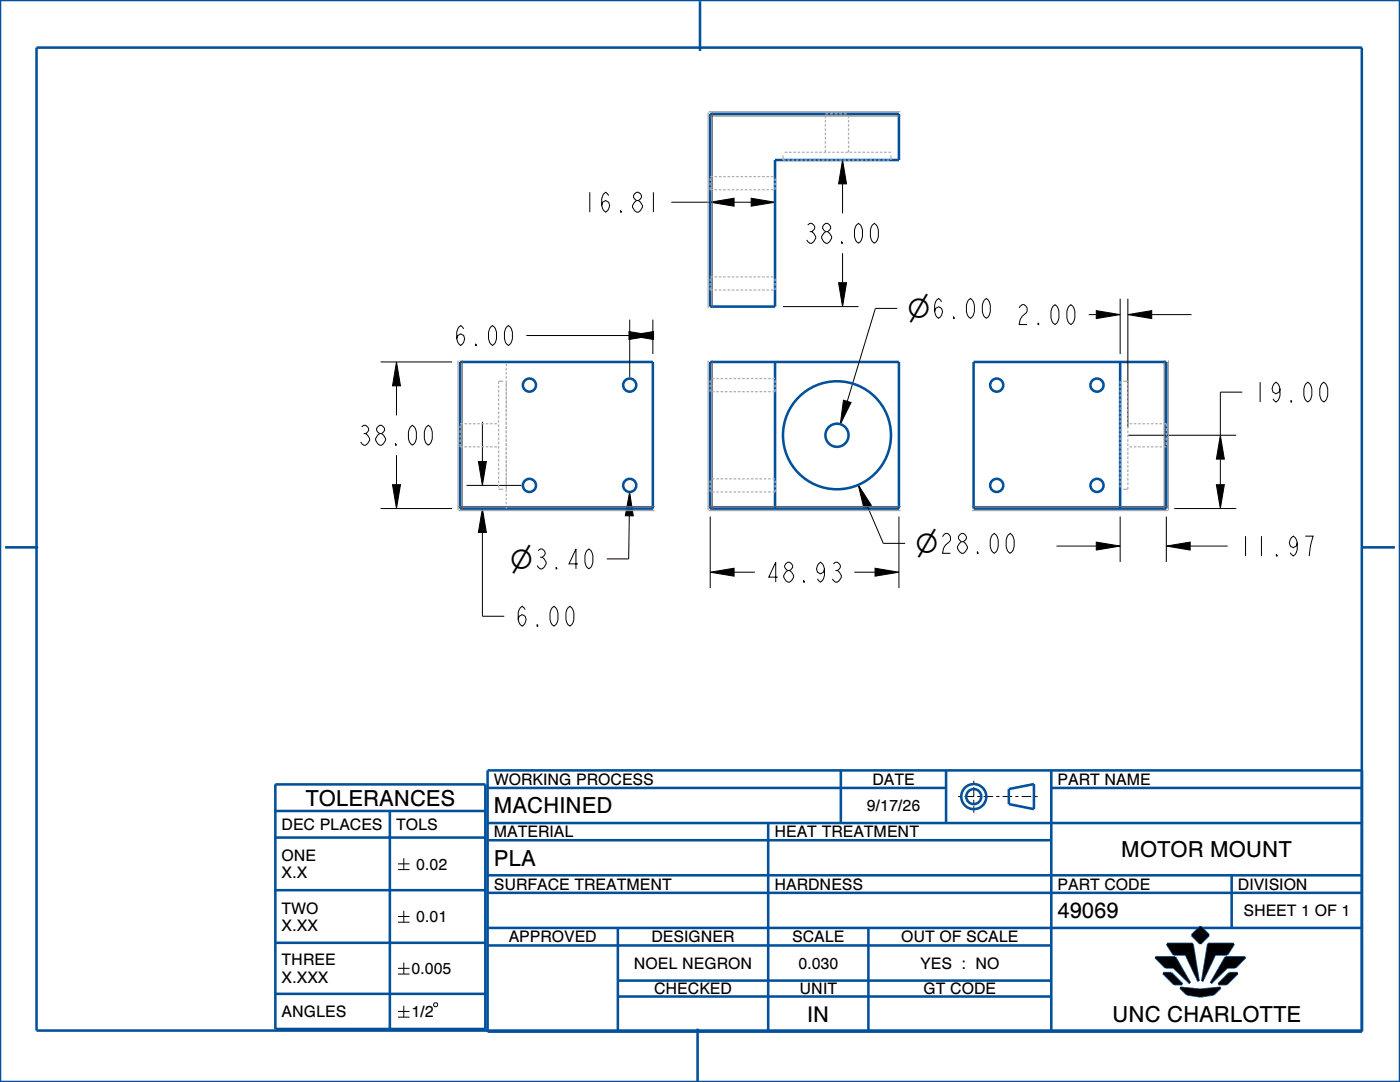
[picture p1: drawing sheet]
<svg xmlns="http://www.w3.org/2000/svg" width="279mm" height="216mm" viewBox="0 0 279 216" stroke-linecap="round" stroke-linejoin="round" font-family="sans-serif">
<g fill="#000">
<path d="M168.2 31.9l.7 4.8h-1.5zM141.7 40.4l4.8-.8v1.5zM149.9 39.6l4.8 .8-4.8 .7zM79.1 72.2l.8 4.8h-1.6zM125.7 67l4.7-.8v1.5zM125.5 66.2l4.8 .8-4.8 .7zM167.4 56.4h1.5l-.7 4.8zM218.8 62l4.7 .8-4.7 .8zM225.1 62.8l4.8-.8v1.6zM95.5 92.1h1.6l-.8 4.8zM125.7 98.2l.7 4.7h-1.6zM168.3 79.9l1.5 .4-2.1 4.3z"/>
<path d="M171.3 96.8l2.6 4-1.5 .6zM243.5 86.9l.8 4.7h-1.5zM78.3 96.7h1.6l-.8 4.8zM96.3 101.5l.8 4.7h-1.6zM141.7 114.2l4.8-.8v1.6zM174.6 113.4l4.8 .8-4.8 .8zM218.8 108.2l4.7 .8-4.7 .8zM232.8 109l4.7-.8v1.6zM242.8 96.7h1.5l-.8 4.8zM230.6 191h3.9l3 5.2-3.3-3.2h-1.6zM232.9 188.3h5.1l1.2 7.5-2.5-5.4h-2.5zM232.1 194.2h1.7l2.1 2.2h-1.6z"/>
<path d="M235.6 197.1l4 .4 4-.4-1.4 1.3-2.6 .4-2.7-.4zM237.9 186.6l1.7-1.7 1.6 1.7-1.6 1.7zM243.2 196.4l2.2-2.2h1.6l-2.2 2.2zM241.1 188.3h5.1l-1.3 2.1h-2.4l-2.6 5.4zM244.6 191h3.9l-2 2h-1.6l-3.2 3.2z"/>
</g>
<g fill="none" stroke="#000" stroke-width=".2">
<path d="M149.9 39.6l4.8 .8-4.8 .7zM168.2 31.9l.7 4.8h-1.5zM168.2 36.7v5.9M134 40.4h7.7M141.7 40.4l4.8-.8v1.5zM146.5 40.4h3.4M167.4 56.4h1.5l-.7 4.8zM168.2 50.5v5.9M223.5 59.6v11M225.1 59.6v25.7M76 72.2h14.2M79.1 72.2l.8 4.8h-1.6z"/>
<path d="M79.1 77v5.9M105 67h20.5M125.5 66.2l4.8 .8-4.8 .7zM125.7 67l4.7-.8v1.5zM125.7 63.8v11.5M130.3 63.8v6.8M156.3 61.2h15M168.3 79.9l1.5 .4-2.1 4.3zM179.1 61.5h-4.4l-5.6 18.6M217.3 62.8h1.5M218.8 62l4.7 .8-4.7 .8zM225.1 62.8l4.8-.8v1.6z"/>
<path d="M229.9 62.8h7.9M247.9 78.2h-4.4v8.7M78.3 96.7h1.6l-.8 4.8zM79.1 90.8v5.9M93.1 96.9h11M95.5 92.1h1.6l-.8 4.8zM96.3 84.2v7.9M125.7 98.2l.7 4.7h-1.6zM171.3 96.8l2.6 4-1.5 .6zM225.1 86.9h21.6M242.8 96.7h1.5l-.8 4.8zM243.5 86.9l.8 4.7h-1.5z"/>
<path d="M243.5 91.6v5.1M76 101.5h14.2M96.3 101.5l.8 4.7h-1.6zM96.3 106.2v16.8h4.3M125.6 102.9l-.1 8.6h-4.4M141.7 114.2l4.8-.8v1.6zM141.7 103.1v14.3M146.5 114.2h4.1M170.5 114.2h4.1M173.2 101.1l3.1 7.3h4.3M174.6 113.4l4.8 .8-4.8 .8zM179.4 103.1v14.3"/>
<path d="M210.8 109h8M218.8 108.2l4.7 .8-4.7 .8zM223.5 103.1v9M232.8 109l4.7-.8v1.6zM232.8 103.1v9M234.4 101.5h12.3M237.5 109h7.5M79.4 172.4h2.3M79.4 173.5h2.3M80.6 171.2v2.3M79.4 182.9h2.3M79.4 184h2.3"/>
<path d="M79.4 193.2h2.3M79.4 194.4h2.3M80.6 181.7v2.3M80.6 192.1v2.3M230.6 191h3.9l3 5.2-3.3-3.2h-1.6zM232.1 194.2h1.7l2.1 2.2h-1.6zM232.9 188.3h5.1l1.2 7.5-2.5-5.4h-2.5zM235.6 197.1l4 .4 4-.4-1.4 1.3-2.6 .4-2.7-.4zM237.9 186.6l1.7-1.7 1.6 1.7-1.6 1.7zM241.1 188.3h5.1l-1.3 2.1h-2.4l-2.6 5.4zM243.2 196.4l2.2-2.2h1.6l-2.2 2.2zM244.6 191h3.9l-2 2h-1.6l-3.2 3.2z"/>
<path d="M79.4 201.8h2.3M79.4 203h2.3M80.6 200.7v2.3M86.7 200.1h.4l.2 .2v.4l-.2 .2h-.4l-.1-.2v-.4z"/>
</g>
<g fill="none" stroke="#00509b" stroke-width=".51">
<path d="M0 0h279.4v215.9h-279.4zM7.3 9.5h264.5v196.1h-264.5zM139.7 .3v9.9M141.7 22.7h37.7v9.2h-24.7v29.3h-13zM91.8 72.2h38.5v29.3h-38.5zM141.7 72.2h37.7v29.3h-37.7zM154.7 72.2v29.3M194.3 72.2h38.5v29.3h-38.5zM223.5 72.2v29.3M1 109.2h6.6M271.8 109.2h6.6M54.9 156.5h42v48.8h-42z"/>
<path d="M97.3 153.7h174.5v52.2h-174.5zM97.3 157.2h91.5M167.8 153.7v10.5M188.8 153.7v10.5M201.3 157.5l5-1v5l-5-1zM209.8 157.2h62M209.8 153.7v52.2M54.9 161.8h42M54.9 167.1h42M54.9 177.6h42M77.8 161.8v43.5M97.3 164.2h174.5"/>
<path d="M97.3 167.7h112.5M97.3 174.7h174.5M97.3 178.2h174.5M153.3 164.2v41.7M245.8 174.7v10.5M54.9 188.1h42M54.9 198.3h42M97.3 185.2h174.5M97.3 188.7h112.5M123.3 195.7h86.5M123.3 198.8h86.5M123.3 185.2v20.7"/>
<path d="M173.3 185.2v20.7M230.6 191h3.9l3 5.2-3.3-3.2h-1.6zM232.1 194.2h1.7l2.1 2.2h-1.6zM232.9 188.3h5.1l1.2 7.5-2.5-5.4h-2.5zM235.6 197.1l4 .4 4-.4-1.4 1.3-2.6 .4-2.7-.4zM237.9 186.6l1.7-1.7 1.6 1.7-1.6 1.7zM241.1 188.3h5.1l-1.3 2.1h-2.4l-2.6 5.4zM243.2 196.4l2.2-2.2h1.6l-2.2 2.2zM244.6 191h3.9l-2 2h-1.6l-3.2 3.2zM139.2 205.3v10.6"/>
<circle cx="105.7" cy="76.8" r="1.31"/>
<circle cx="125.7" cy="76.8" r="1.31"/>
<circle cx="198.9" cy="76.8" r="1.31"/>
<circle cx="218.9" cy="76.8" r="1.31"/>
<circle cx="105.7" cy="96.9" r="1.31"/>
<circle cx="125.7" cy="96.9" r="1.31"/>
<circle cx="167" cy="86.9" r="10.8"/>
<circle cx="167" cy="86.9" r="2.31"/>
<circle cx="198.9" cy="96.9" r="1.31"/>
<circle cx="218.9" cy="96.9" r="1.31"/>
<circle cx="194.3" cy="159" r="2.5"/>
<circle cx="194.3" cy="159" r="1.5"/>
</g>
<path d="M191.2 158.9h16.2M194.3 155.8v6.4" fill="none" stroke="#000" stroke-width=".2" stroke-dasharray=".6 .6 1.9 .6" stroke-linecap="butt"/>
<g fill="none" stroke="#afafb4" stroke-width=".25">
<path d="M141.7 35.2h.1M141.7 35.6v.5M141.7 36.5v.5M141.7 37.3v.6h.6M141.7 35.2h.6M142.6 37.9h.5M142.6 35.2h.5M143.5 37.9h.5M143.5 35.2h.5M144.3 37.9h.5M144.3 35.2h.5M145.2 37.9h.5"/>
<path d="M145.2 35.2h.5M146.1 37.9h.5M146.1 35.2h.5M146.9 37.9h.5M146.9 35.2h.5M147.8 37.9h.5M147.8 35.2h.5M148.6 37.9h.6M148.6 35.2h.6M149.5 37.9h.5M149.5 35.2h.5M150.4 37.9h.5"/>
<path d="M150.4 35.2h.5M151.2 37.9h.5M151.2 35.2h.5M152.1 37.9h.5M152.1 35.2h.5M153 37.9h.5M153 35.2h.5M153.8 37.9h.5M153.8 35.2h.5M154.7 37.9h.1M154.7 35.2h.1M154.7 35.6v.5"/>
<path d="M154.7 36.5v.5M154.7 37.3v.6M156.3 31v.9h.5M156.6 30.4h.5M157.1 31.9h.5M157.5 30.4h.5M158 31.9h.5M158.3 30.4h.5M158.8 31.9h.6M159.2 30.4h.5M159.7 31.9h.5M160.1 30.4h.5"/>
<path d="M160.6 31.9h.5M160.9 30.4h.5M161.4 31.9h.6M161.8 30.4h.5M162.3 31.9h.5M162.6 30.4h.6M163.2 31.9h.5M163.5 30.4h.5M164 31.9h.5M164.4 30.4h.5M164.7 23.1v.5M164.7 23.9v.5"/>
<path d="M164.7 24.8v.5M164.7 25.6v.5M164.7 26.5v.5M164.7 27.3v.5M164.7 28.2v.5M164.7 29v.5M164.7 29.9v.5M164.7 22.7h.6M164.9 31.9h.5M165.2 30.4h.5M165.7 22.7h.5M165.7 31.9h.6"/>
<path d="M166.1 30.4h.5M166.6 22.7h.5M166.6 31.9h.5M167 30.4h.5M167.5 31.9h.5M167.5 22.7h.6M167.8 30.4h.5M168.3 31.9h.5M168.4 22.7h.6M168.7 30.4h.5M169.2 31.9h.5M169.3 23.1v.5"/>
<path d="M169.3 23.9v.5M169.3 24.8v.5M169.3 25.6v.5M169.3 26.5v.5M169.3 27.3v.5M169.3 28.2v.5M169.3 29v.5M169.3 29.9v.5M169.5 30.4h.6M170.1 31.9h.5M170.4 30.4h.5M170.9 31.9h.5"/>
<path d="M171.3 30.4h.5M171.8 31.9h.5M172.1 30.4h.5M172.6 31.9h.6M173 30.4h.5M173.5 31.9h.5M173.8 30.4h.6M174.4 31.9h.5M174.7 30.4h.5M175.2 31.9h.5M175.6 30.4h.5M176.1 31.9h.5"/>
<path d="M176.4 30.4h.6M177 31.9h.5M177.3 30.4h.5M177.8 31v.9M141.7 55.6v.5M141.7 56.5v.5M141.7 57.3v.6h.6M141.7 55.3h.6M142.6 57.9h.5M142.6 55.3h.5M143.5 57.9h.5M143.5 55.3h.5"/>
<path d="M144.3 57.9h.5M144.3 55.3h.5M145.2 57.9h.5M145.2 55.3h.5M146.1 57.9h.5M146.1 55.3h.5M146.9 57.9h.5M146.9 55.3h.5M147.8 57.9h.5M147.8 55.3h.5M148.6 57.9h.6M148.6 55.3h.6"/>
<path d="M149.5 57.9h.5M149.5 55.3h.5M150.4 57.9h.5M150.4 55.3h.5M151.2 57.9h.5M151.2 55.3h.5M152.1 57.9h.5M152.1 55.3h.5M153 57.9h.5M153 55.3h.5M153.8 57.9h.5M153.8 55.3h.5"/>
<path d="M154.7 57.9h.1M154.7 55.3h.1M154.7 55.6v.5M154.7 56.5v.5M154.7 57.3v.6M99.5 76.9v.6M99.5 77.8v.5M99.5 78.7v.5M99.5 79.5v.5M100.4 76.1h-.9v.5M101 72.2h.1M101 72.6v.5"/>
<path d="M101 73.4v.5M101 74.2v.5M101 75.1v.5M101 75.9v2.2M101 78.1v.8M101 79v.7M101 79.9v.7M141.7 75.9v.5M141.7 76.8v.5M141.7 77.6v.6M141.7 78.2h.1M141.7 75.5h.1"/>
<path d="M142.1 78.2h.5M142.1 75.5h.5M142.9 78.2h.6M142.9 75.5h.6M143.8 78.2h.5M143.8 75.5h.5M144.7 78.2h.5M144.7 75.5h.5M145.5 78.2h.6M145.5 75.5h.6M146.4 78.2h.5M146.4 75.5h.5"/>
<path d="M147.3 78.2h.5M147.3 75.5h.5M148.1 78.2h.5M148.1 75.5h.5M149 78.2h.5M149 75.5h.5M149.8 78.2h.6M149.8 75.5h.6M150.7 78.2h.5M150.7 75.5h.5M151.6 78.2h.5M151.6 75.5h.5"/>
<path d="M152.4 78.2h.6M152.4 75.5h.6M153.3 78.2h.5M153.3 75.5h.5M154.2 75.5h.5M154.7 75.9v.5M154.7 76.8v.5M154.7 77.6v.6h-.5M223.5 76.1v.5M223.5 76.9v.6M223.5 77.8v.5M223.5 78.7v.5"/>
<path d="M223.5 79.5v.5M224.2 76.1h.9M225.1 76.4v.5M225.1 77.3v.5M225.1 78.1v.6M225.1 79v.5M225.1 79.9v.5M91.8 88.6v.6h.5M91.8 84.5h.5M91.8 84.9v.6M91.8 85.8v.6M91.8 86.8v.5"/>
<path d="M91.8 87.7v.5M92.7 89.2h.5M92.7 84.5h.5M93.5 89.2h.5M93.5 84.5h.5M94.4 89.2h.5M94.4 84.5h.5M95.2 89.2h.6M95.2 84.5h.6M96.1 89.2h.5M96.1 84.5h.5M96.9 89.2h.6"/>
<path d="M96.9 84.5h.6M97.8 89.2h.5M97.8 84.5h.5M98.6 89.2h.6M98.6 84.5h.6M99.5 89.2h.1M99.5 84.5h.1M99.5 97.6h.9M99.5 80.4v.5M99.5 81.2v.6M99.5 82.1v.5M99.5 83v.5"/>
<path d="M99.5 83.8v.6M99.5 84.7v.5M99.5 85.6v.5M99.5 86.4v.5M99.5 87.3v.5M99.5 88.1v.6M99.5 89v.5M99.5 89.9v.5M99.5 90.7v.5M99.5 91.6v.5M99.5 92.5v.5M99.5 93.3v.5"/>
<path d="M99.5 94.2v.5M99.5 95v.6M99.5 95.9v.5M99.5 96.8v.5M101 80.7v.7M101 81.6v.7M101 82.5v.6M101 83.3v.6M101 84.2v.6M101 85v.6M101 85.9v.5M101 86.8v.5"/>
<path d="M101 87.6v.5M101 88.4v.6M101 89.3v.6M101 90.1v.6M101 90.9v.7M101 91.8v.7M101 92.6v.7M101 93.5v.7M101 94.3v.7M101 95.1v.8M101 96v2.1M101 98.5v.5"/>
<path d="M101 99.3v.5M141.7 95.9v.5M141.7 96.8v.5M141.7 97.6v.6M141.7 98.2h.1M141.7 95.5h.1M142.1 98.2h.5M142.1 95.5h.5M142.9 98.2h.6M142.9 95.5h.6M143.8 98.2h.5M143.8 95.5h.5"/>
<path d="M144.7 98.2h.5M144.7 95.5h.5M145.5 98.2h.6M145.5 95.5h.6M146.4 98.2h.5M146.4 95.5h.5M147.3 98.2h.5M147.3 95.5h.5M148.1 98.2h.5M148.1 95.5h.5M149 98.2h.5M149 95.5h.5"/>
<path d="M149.8 98.2h.6M149.8 95.5h.6M150.7 98.2h.5M150.7 95.5h.5M151.6 98.2h.5M151.6 95.5h.5M152.4 98.2h.6M152.4 95.5h.6M153.3 98.2h.5M153.3 95.5h.5M154.2 95.5h.5M154.7 97.6v.6h-.5"/>
<path d="M154.7 95.9v.5M154.7 96.8v.5M223.5 80.4v.5M223.5 81.2v.6M223.5 82.1v.5M223.5 83v.5M223.5 83.8v.6M223.5 84.7v.5M223.5 85.6v.5M223.5 86.4v.5M223.5 87.3v.5M223.5 88.1v.6"/>
<path d="M223.5 89v.5M223.5 89.9v.5M223.5 90.7v.5M223.5 91.6v.5M223.5 92.5v.5M223.5 93.3v.5M223.5 94.2v.5M223.5 95v.6M223.5 95.9v.5M223.5 96.8v.5M225.1 97.1v.5h-.9M225.1 80.7v.5"/>
<path d="M225.1 81.6v.5M225.1 82.5v.5M225.1 83.3v.5M225.1 84.2v.5M225.1 85v.6M225.1 85.9v.5M225.1 86.8v.5M225.1 87.6v.5M225.1 88.5v.5M225.1 89.4v.5M225.1 90.2v.5M225.1 91.1v.5"/>
<path d="M225.1 91.9v.6M225.1 92.8v.5M225.1 93.7v.5M225.1 94.5v.5M225.1 95.4v.5M225.1 96.2v.6M225.4 89.2h.5M225.4 84.5h.5M226.3 89.2h.5M226.3 84.5h.5M227.1 89.2h.5M227.1 84.5h.5"/>
<path d="M228 89.2h.5M228 84.5h.5M228.8 89.2h.6M228.8 84.5h.6M229.7 89.2h.5M229.7 84.5h.5M230.5 89.2h.6M230.5 84.5h.6M231.4 89.2h.5M231.4 84.5h.5M232.3 89.2h.5M232.3 84.5h.5v.6"/>
<path d="M232.8 85.5v.5M232.8 86.4v.5M232.8 87.3v.6M232.8 88.2v.6M101 100.1v.5M101 101v.5"/>
</g>
<path d="M141.3 22.4v39.1M141.4 22.3h38.3M91.4 71.9v29.9M141.3 71.9v29.9M233.2 71.9v29.9M91.5 101.9h39.1M141.4 101.9h38.3M194 101.9h39.1" fill="none" stroke="#9196a0" stroke-width=".2"/>
<path d="M141.4 23.1h38.3M142.2 22.4v39.1M92.2 71.9v29.9M142.2 71.9v29.9M232.3 71.9v29.9M91.5 101.1h39.1M141.4 101.1h38.3M194 101.1h39.1" fill="none" stroke="#785055" stroke-width=".2"/>
<g font-size="5.5">
<text x="181" y="63.5">⌀6.00</text>
<text x="181" y="63.5">⌀</text>
<text x="101.7" y="113.5">⌀3.40</text>
<text x="101.7" y="113.5">⌀</text>
<text x="182.6" y="110.4">⌀28.00</text>
<text x="182.6" y="110.4">⌀</text>
</g>
<g font-size="5.2">
<text x="116.1" y="42.3">16.81</text>
<text x="160.2" y="48.5">38.00</text>
<text x="202.6" y="64.8">2.00</text>
<text x="90.4" y="68.9">6.00</text>
<text x="249.9" y="80.2">19.00</text>
<text x="71.2" y="88.8">38.00</text>
<text x="247" y="110.9">11.97</text>
<text x="152.6" y="116.2">48.93</text>
<text x="102.6" y="124.9">6.00</text>
</g>
<g font-size="4.4">
<text x="60.9" y="160.8">TOLERANCES</text>
<text x="98.6" y="162.3">MACHINED</text>
<text x="98.6" y="172.7">PLA</text>
<text x="223.8" y="171">MOTOR MOUNT</text>
<text x="211.1" y="183.2">49069</text>
<text x="221.9" y="203.9">UNC CHARLOTTE</text>
</g>
<text font-size="4.3" x="161.1" y="203.9">IN</text>
<g font-size="3.2">
<text x="98.6" y="156.6">WORKING PROCESS</text>
<text x="173" y="161.9">9/17/26</text>
<text x="174.1" y="156.6">DATE</text>
<text x="211.1" y="156.6">PART NAME</text>
<text x="56.2" y="165.6">DEC PLACES</text>
<text x="79.1" y="165.6">TOLS</text>
<text x="98.6" y="167.1">MATERIAL</text>
<text x="154.6" y="167.1">HEAT TREATMENT</text>
<text x="56.2" y="171.8">ONE</text>
<text x="83" y="173.5">0.02</text>
<text x="56.2" y="175.2">X.X</text>
<text x="98.6" y="177.5">SURFACE TREATMENT</text>
<text x="154.6" y="177.5">HARDNESS</text>
<text x="211.1" y="177.5">PART CODE</text>
<text x="247.1" y="177.5">DIVISION</text>
<text x="56.2" y="182.3">TWO</text>
<text x="56.2" y="185.7">X.XX</text>
<text x="83" y="184">0.01</text>
<text x="248.2" y="182.8">SHEET 1 OF 1</text>
<text x="101.5" y="188">APPROVED</text>
<text x="130" y="188">DESIGNER</text>
<text x="158.1" y="188">SCALE</text>
<text x="179.9" y="188">OUT OF SCALE</text>
<text x="56.2" y="192.6">THREE</text>
<text x="56.2" y="196.1">X.XXX</text>
<text x="82.1" y="194.4">0.005</text>
<text x="126.5" y="193.3">NOEL NEGRON</text>
<text x="159.3" y="193.3">0.030</text>
<text x="183.6" y="193.3">YES : NO</text>
<text x="56.2" y="203">ANGLES</text>
<text x="82.1" y="203">1/2</text>
<text x="130.6" y="198.4">CHECKED</text>
<text x="159.6" y="198.4">UNIT</text>
<text x="184.3" y="198.4">GT CODE</text>
</g>
</svg>
